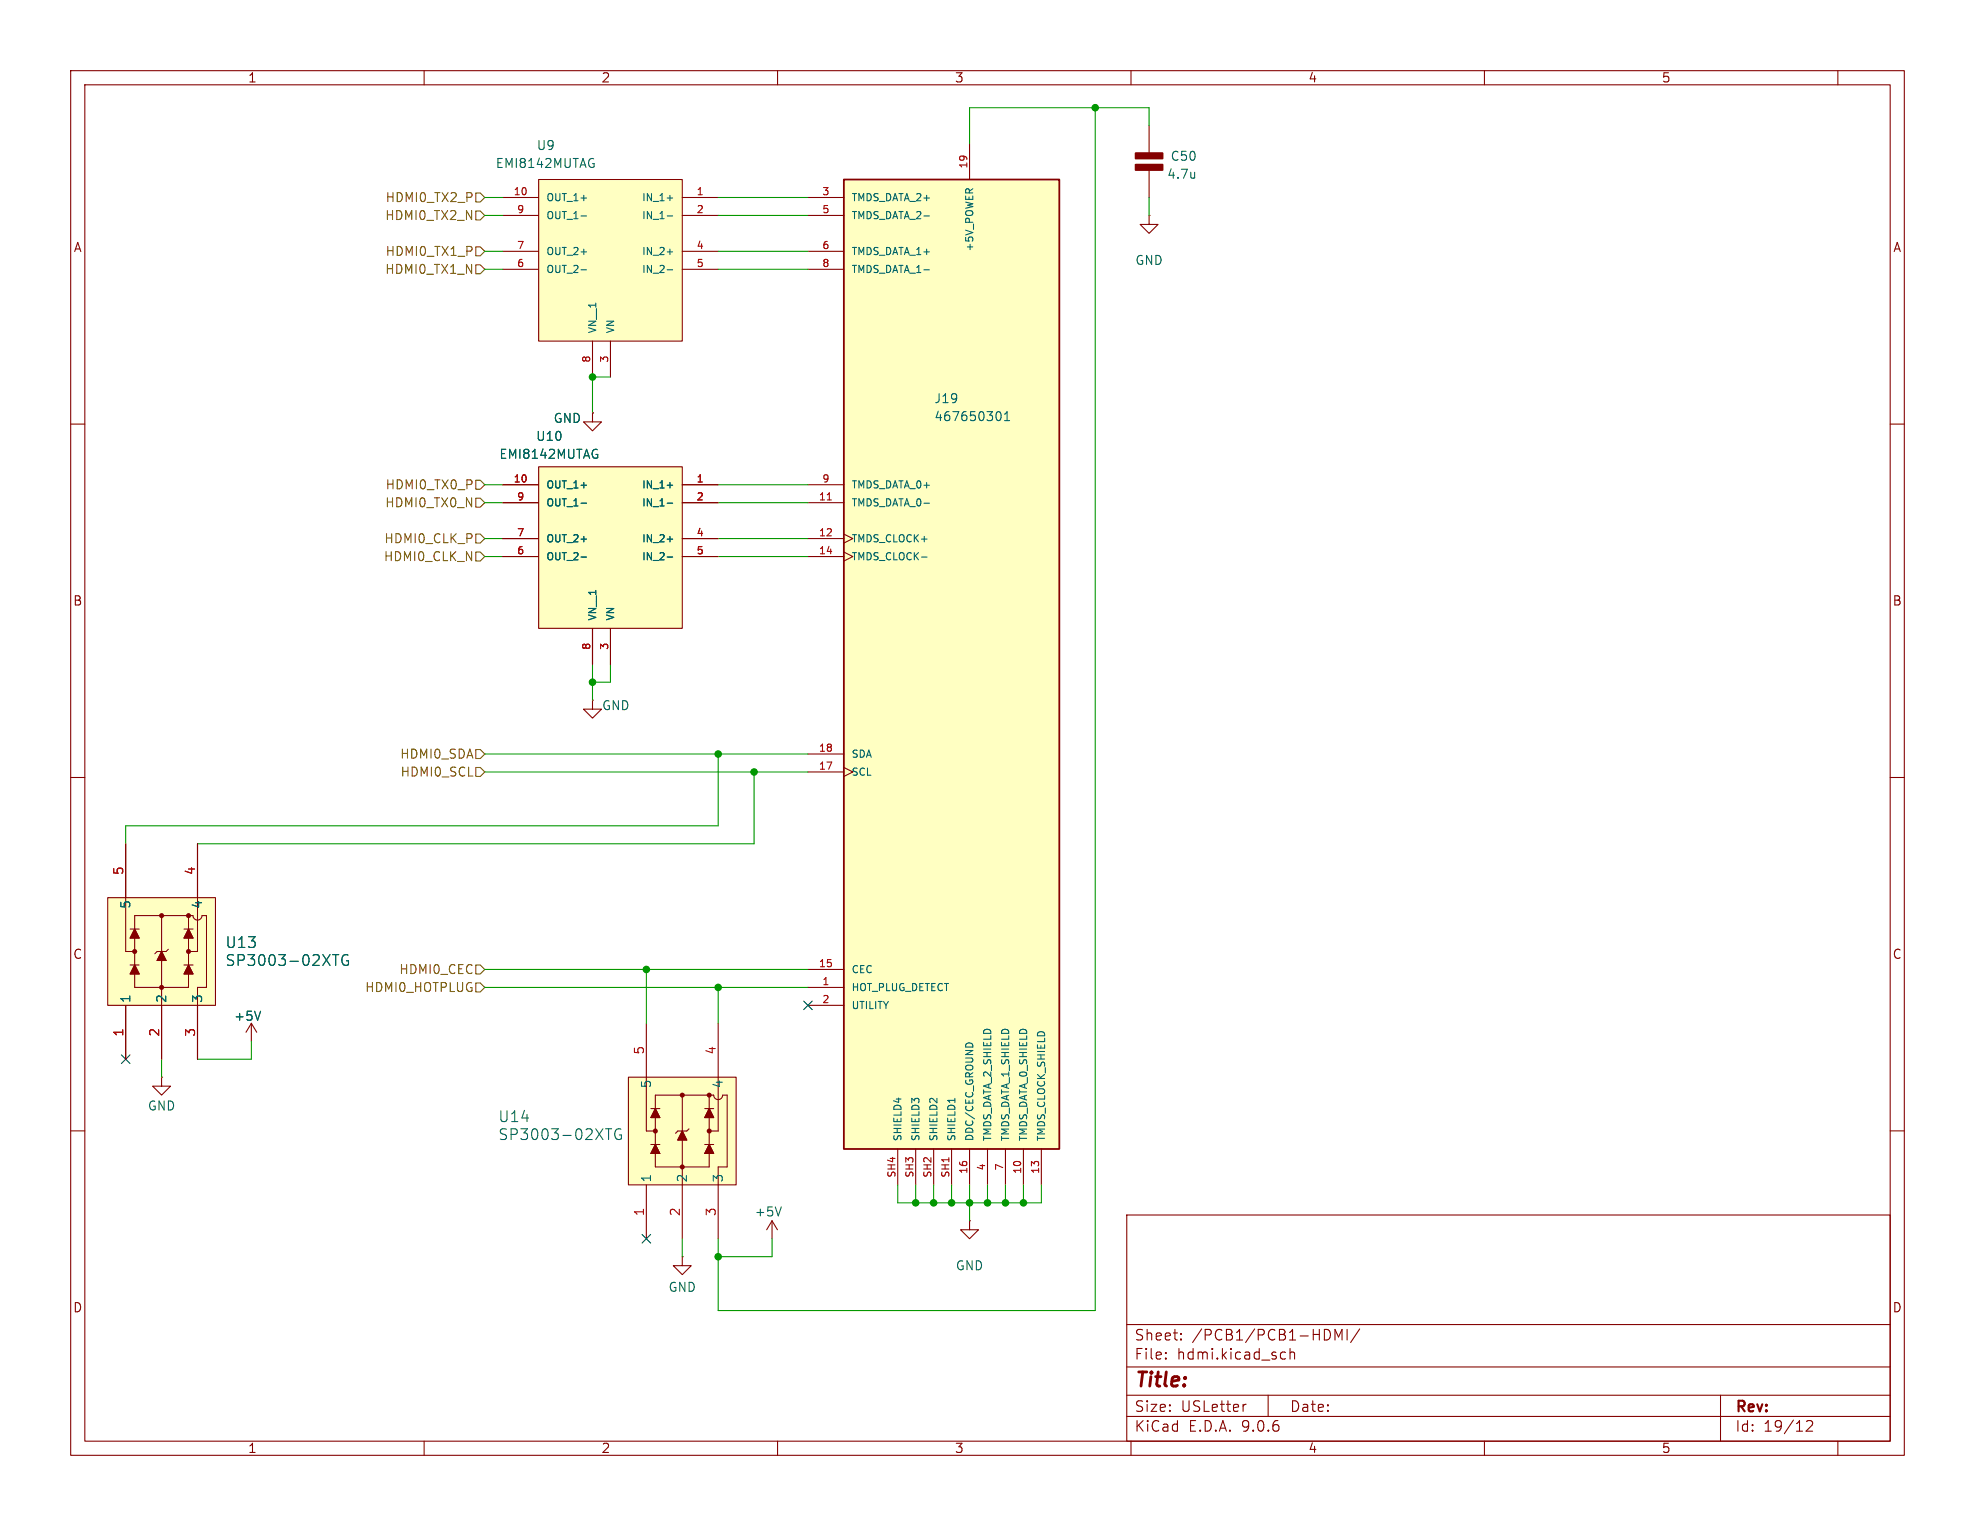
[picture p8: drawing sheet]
<svg xmlns="http://www.w3.org/2000/svg" width="279mm" height="216mm" viewBox="0 0 279 216" stroke-linecap="round" stroke-linejoin="round" font-family="sans-serif">
<g fill="none" stroke="#840000" stroke-width=".15">
<path d="M10 10h259.4v195.9h-259.4zM12 12h255.4v191.9h-255.4zM60 10v2M110 10v2M160 10v2M210 10v2M260 10v2M10 60h2M267.4 60h2M83.8 99.1v1.2h1.3l-1.3 1.3-1.3-1.3h1.3M83.8 99.1h.1M10 110h2"/>
<path d="M267.4 110h2M10 160h2M159.4 171.9h108v32h-108zM267.4 160h2M159.4 197.4h108M159.4 193.4h108M159.4 187.4h108M164.9 192.1l.1 .1-.1 .1M164.9 192.1v.1v.1M164.9 191.4v.1M164.9 192.1v.2M164.9 191.4h.1l-.1 .1"/>
<path d="M167.1 189.4v.1v.1M167.1 189.4l-.1 .1 .1 .1M167.1 188.7v.1M167.1 189.4v.2M167.1 188.7h-.1l.1 .1M176.3 198.7l-.3 .1M179.4 197.4v3M181.4 191.3l.5 .1M181.9 192.2l-.5 .1M182.5 191.4a.37 .37 0 0 1 .6 .1v.8M182.5 190.8v1.5M188.1 188.3a1.04 1.04 0 0 1 0 1.1"/>
<path d="M188.9 189.6v-1.5l.5 1.1 .5-1.1v1.5M190.6 188.1v1.5M192.4 188l-1.3 1.9M243.4 197.4v6.5M60 203.9v2M110 203.9v2M159.4 200.4h108M160 203.9v2M210 203.9v2M255.6 201.1l.2-.1 .5 .1a.41 .41 0 0 1 .1 .5l-.9 .9h.9M260 203.9v2"/>
</g>
<path d="M88.9 152.4h15.2v15.2h-15.2z" fill="#ffffc2"/>
<g fill="none" stroke="#840000" stroke-width=".15">
<path d="M22.9 152.4v1.3h1.2l-1.2 1.2-1.3-1.2h1.3M22.9 152.4h.1M35.6 144.8l.7 1.3M35.6 144.8l-.8 1.3M35.6 144.8v2.5M88.9 152.4h15.2v15.2h-15.2zM91.4 144.8v15.2h1.3M92.1 156.8h1.2M92.7 156.8l.6 1.3h-1.2zM96.5 154.9v20.4M97.5 159.7l-.3 .3h-1.3l-.3 .3M99.7 156.8h1.3"/>
<path d="M100.3 154.9v10.2h-7.6v-10.2h8.3a.64 .64 0 0 0 .6 .7 .64 .64 0 0 0 .6-.7h.7v10.2h-1.3v10.2M100.3 156.8l.7 1.3h-1.3zM101.6 144.8v15.2h-1.3M91.4 167.6v7.7M92.1 161.9h1.2M92.7 161.9l.6 1.3h-1.2zM96.5 160l.7 1.3h-1.3zM99.7 161.9h1.3M100.3 161.9l.7 1.3h-1.3z"/>
</g>
<g fill="none" stroke="#840000" stroke-width=".3">
<circle cx="96.5" cy="154.9" r=".2"/>
<circle cx="100.3" cy="154.9" r=".2"/>
<circle cx="92.7" cy="160" r=".2"/>
<circle cx="96.5" cy="165.1" r=".2"/>
<circle cx="100.3" cy="160" r=".2"/>
</g>
<g fill="#840000" stroke="#840000" stroke-width=".15">
<path d="M92.7 161.9l.6 1.3h-1.2z"/>
<path d="M100.3 161.9l.7 1.3h-1.3z"/>
<path d="M96.5 160l.7 1.3h-1.3z"/>
<path d="M92.7 156.8l.6 1.3h-1.2z"/>
<path d="M100.3 156.8l.7 1.3h-1.3z"/>
</g>
<path d="M36.9 143.1l-.5 1.2M85.7 159.7h.8M86.1 159.7v1.5M87.8 159.8a.63 .63 0 0 0-.7 .1 .63 .63 0 0 0-.1 .7 .57 .57 0 0 0 .3 .6 .57 .57 0 0 0 .6-.1v-.5h-.3" fill="none" stroke="#006464" stroke-width=".15"/>
<path d="M15.2 127h15.3v15.2h-15.3z" fill="#ffffc2"/>
<g fill="none" stroke="#840000" stroke-width=".15">
<path d="M17.8 119.4v15.2h1.2M27.9 119.4v15.2h-1.2M15.2 127h15.3v15.2h-15.3zM18.4 136.5h1.3M18.4 131.4h1.3M19 136.5l.7 1.3h-1.3zM19 131.4l.7 1.3h-1.3zM22.9 129.5v20.4M22.9 134.6l.6 1.3h-1.3zM23.8 134.3l-.3 .3h-1.3l-.3 .3M26 136.5h1.3M26 131.4h1.3"/>
<path d="M26.7 129.5v10.2h-7.7v-10.2h8.3a.64 .64 0 0 0 .6 .7 .64 .64 0 0 0 .7-.7h.6v10.2h-1.3v10.2M26.7 136.5l.6 1.3h-1.3zM26.7 131.4l.6 1.3h-1.3zM17.8 142.2v7.7"/>
</g>
<g fill="none" stroke="#840000" stroke-width=".3">
<circle cx="19" cy="134.6" r=".2"/>
<circle cx="22.9" cy="139.7" r=".2"/>
<circle cx="22.9" cy="129.5" r=".2"/>
<circle cx="26.7" cy="134.6" r=".2"/>
<circle cx="26.7" cy="129.5" r=".2"/>
</g>
<g fill="#840000" stroke="#840000" stroke-width=".15">
<path d="M19 136.5l.7 1.3h-1.3z"/>
<path d="M26.7 136.5l.6 1.3h-1.3z"/>
<path d="M22.9 134.6l.6 1.3h-1.3z"/>
<path d="M19 131.4l.7 1.3h-1.3z"/>
<path d="M26.7 131.4l.6 1.3h-1.3z"/>
</g>
<path d="M47.1 135.1h.8M47.5 135.1v1.5M49.2 135.1a.63 .63 0 0 0-.7 .1 .63 .63 0 0 0-.1 .7 .57 .57 0 0 0 .3 .6 .57 .57 0 0 0 .6-.1v-.5h-.3" fill="none" stroke="#006464" stroke-width=".15"/>
<path d="M76.2 25.4h20.3v22.9h-20.3z" fill="#ffffc2"/>
<g fill="none" stroke="#840000" stroke-width=".15">
<path d="M162.6 17.8v3.9M71.1 27.9h5.1M71.1 30.5h5.1M71.1 35.6h5.1M71.1 38.1h5.1M76.2 25.4h20.3v22.9h-20.3zM96.5 27.9h5.1M96.5 30.5h5.1M96.5 35.6h5.1M96.5 38.1h5.1M162.6 30.5v1.3h1.2l-1.2 1.2-1.3-1.2h1.3M162.6 30.5h.1"/>
<path d="M162.6 24.1v3.8M83.8 58.4v1.3h1.3l-1.3 1.3-1.3-1.3h1.3M83.8 58.4h.1M83.8 48.3v5M86.4 48.3v5"/>
</g>
<g fill="none" stroke="#006464" stroke-width=".15">
<path d="M82.2 30.6h.8M82.2 38.2h.8M83.8 23.1h.2v.5M91.1 29.9v1M92.2 29.9v1l-.6-1v1M92.4 31h.8M93.4 30.9h.6M93.4 30.2l.3-.3v1M94.4 30.6h.8M94.4 38.2h.8M94.4 28h.8M94.4 35.6h.8"/>
<path d="M169 24.4v.8M169 25.1l-.1 .1"/>
</g>
<g fill="#840000" stroke="#840000" stroke-width=".25">
<path d="M160.7 21.7h3.8v.7h-3.8z"/>
<path d="M160.7 23.3h3.8v.8h-3.8z"/>
</g>
<path d="M76.2 66h20.3v22.9h-20.3z" fill="#ffffc2"/>
<g fill="none" stroke="#840000" stroke-width=".15">
<path d="M71.1 68.6h5.1M71.1 71.1h5.1M71.1 76.2h5.1M71.1 78.7h5.1M76.2 66h20.3v22.9h-20.3zM96.5 68.6h5.1M96.5 71.1h5.1M96.5 76.2h5.1M96.5 78.7h5.1M83.8 88.9v5.1M86.4 88.9v5.1M109.2 172.7l.8 1.3"/>
<path d="M109.2 172.7l-.7 1.3M109.2 172.7v2.6M137.2 172.7v1.3h1.2l-1.2 1.3-1.3-1.3h1.3M137.2 172.7h.1"/>
</g>
<g fill="none" stroke="#006464" stroke-width=".15">
<path d="M82.2 71.2h.8M82.2 78.8h.8M84.3 64.3h.3l-.1 .5M91.1 70.6v1M92.2 70.6v1l-.6-1v1M92.4 71.7h.8M93.4 71.6h.6M93.4 70.9l.3-.3v1M94.4 71.2h.8M94.4 78.8h.8M94.4 68.7h.8M94.4 76.3h.8"/>
<path d="M110.5 170.8l-.4 1.2"/>
</g>
<path d="M119.4 25.4h30.5v137.2h-30.5z" fill="#ffffc2"/>
<path d="M119.4 25.4h30.5v137.2h-30.5z" fill="none" stroke="#840000" stroke-width=".25"/>
<g fill="none" stroke="#840000" stroke-width=".15">
<path d="M114.3 27.9h5.1M114.3 30.5h5.1M114.3 35.6h5.1M114.3 38.1h5.1M137.2 20.3v5.1M83.8 58.4h.1M71.1 68.6h5.1M71.1 71.1h5.1M71.1 76.2h5.1M71.1 78.7h5.1M96.5 68.6h5.1M96.5 71.1h5.1"/>
<path d="M96.5 76.2h5.1M96.5 78.7h5.1M114.3 68.6h5.1M114.3 71.1h5.1M114.3 76.2h5.1M114.3 78.7h5.1M119.4 75.6l1.2 .6-1.2 .6M119.4 78.1l1.2 .6-1.2 .7M83.8 88.9v5.1M86.4 88.9v5.1M17.8 119.4v7.6M27.9 119.4v7.6"/>
<path d="M114.3 106.7h5.1M114.3 109.2h5.1M119.4 108.6l1.2 .6-1.2 .7M114.3 137.2h5.1M114.3 139.7h5.1M17.8 142.2v7.7M22.9 142.2v7.7M27.9 142.2v7.7M114.3 142.2h5.1M96.5 177.8v1.3h1.3l-1.3 1.2-1.3-1.2h1.3M96.5 177.8h.1M127 162.6v5"/>
<path d="M129.5 162.6v5M132.1 162.6v5M134.6 162.6v5M137.2 162.6v5M139.7 162.6v5M142.2 162.6v5M144.8 162.6v5M147.3 162.6v5"/>
</g>
<g fill="none" stroke="#006464" stroke-width=".15">
<path d="M130.7 30.6h.8M130.7 38.2h.8M141.2 58.2a.69 .69 0 0 1 .3 1.2l-.3 .1M142.1 59.5h.7M142.1 58.6l.4-.4v1.3M82.2 71.2h.8M82.2 78.8h.8M84.3 64.3h.3l-.1 .5M91.1 70.6v1M92.2 70.6v1l-.6-1v1M92.4 71.7h.8M93.4 71.6h.6"/>
<path d="M93.4 70.9l.3-.3v1M94.4 71.2h.8M94.4 78.8h.8M94.4 68.7h.8M94.4 76.3h.8M130.4 78.8h.7M130.7 71.2h.8M47.1 135.1h.8M47.5 135.1v1.5M49.2 135.1a.63 .63 0 0 0-.7 .1 .63 .63 0 0 0-.1 .7 .57 .57 0 0 0 .3 .6 .57 .57 0 0 0 .6-.1v-.5h-.3M36.9 143.1l-.5 1.2M135.1 155.4v.6"/>
<path d="M136.8 147.6h.6"/>
</g>
<path d="M117 70.7h.6" fill="none" stroke="#a90000" stroke-width=".15"/>
<path d="M67.3 34.9h.6l.7 .7-.7 .6h-.6zM67.3 29.8h.6l.7 .7-.7 .6h-.6zM67.3 27.3h.6l.7 .6-.7 .7h-.6zM67.3 37.5h.6l.7 .6-.7 .6h-.6zM67.3 67.9h.6l.7 .7-.7 .6h-.6zM67.3 70.5h.6l.7 .6-.7 .7h-.6zM67.3 75.6h.6l.7 .6-.7 .6h-.6zM67.3 78.1h.6l.7 .6-.7 .7h-.6zM67.3 106h.6l.7 .7-.7 .6h-.6zM67.3 108.6h.6l.7 .6-.7 .7h-.6zM67.3 136.5h.6l.7 .7-.7 .6h-.6zM67.3 139.1h.6l.7 .6-.7 .6h-.6z" fill="none" stroke="#725600" stroke-width=".15"/>
<g fill="none" stroke="#009600" stroke-width=".15">
<path d="M154.9 15.2v170.2h-53.3v-10.1M162.6 17.8v-2.6h-25.4v5.1M68.6 35.6h2.5M68.6 27.9h2.5M68.6 38.1h2.5M68.6 30.5h2.5M101.6 35.6h12.7M101.6 27.9h12.7M101.6 38.1h12.7M101.6 30.5h12.7M162.6 27.9v2.6M86.4 53.3h-2.6v5.1"/>
<path d="M68.6 76.2h2.5M68.6 71.1h2.5M68.6 68.6h2.5M68.6 78.7h2.5M101.6 76.2h12.7M101.6 71.1h12.7M101.6 68.6h12.7M101.6 78.7h12.7M83.8 94v5.1M86.4 94v2.5h-2.6M68.6 106.7h45.7M68.6 109.2h45.7"/>
<path d="M101.6 106.7v10.1h-83.8v2.6M106.7 109.2v10.2h-78.8M68.6 137.2h45.7M68.6 139.7h45.7M91.4 137.2v7.6M101.6 139.7v5.1M22.9 149.9v2.5M35.6 147.3v2.6h-7.7M96.5 175.3v2.5M109.2 175.3v2.5h-7.6M127 167.6v2.6h20.3v-2.6M129.5 167.6v2.6"/>
<path d="M132.1 167.6v2.6M134.6 167.6v2.6M137.2 167.6v5.1M139.7 167.6v2.6M142.2 167.6v2.6M144.8 167.6v2.6"/>
</g>
<path d="M17.2 149.3l1.2 1.2M18.4 149.3l-1.2 1.2M113.7 141.6l1.2 1.2M114.9 141.6l-1.2 1.2M90.8 174.7l1.2 1.2M92 174.7l-1.2 1.2" fill="none" stroke="#000084" stroke-width=".15"/>
<g fill="#009600" stroke="#009600" stroke-width=".15">
<circle cx="144.8" cy="170.2" r=".46"/>
<circle cx="101.6" cy="177.8" r=".46"/>
<circle cx="134.6" cy="170.2" r=".46"/>
<circle cx="132.1" cy="170.2" r=".46"/>
<circle cx="129.5" cy="170.2" r=".46"/>
<circle cx="139.7" cy="170.2" r=".46"/>
<circle cx="142.2" cy="170.2" r=".46"/>
<circle cx="101.6" cy="139.7" r=".46"/>
<circle cx="137.2" cy="170.2" r=".46"/>
<circle cx="106.7" cy="109.2" r=".46"/>
<circle cx="91.4" cy="137.2" r=".46"/>
<circle cx="101.6" cy="106.7" r=".46"/>
<circle cx="83.8" cy="96.5" r=".46"/>
<circle cx="83.8" cy="53.3" r=".46"/>
<circle cx="154.9" cy="15.2" r=".46"/>
</g>
<text font-size="2.8" fill="#840000" x="160.4" y="196.8">Title:</text>
<g font-size="2.1" fill="#006464">
<text x="31.8" y="134.3">U13</text>
<text x="31.8" y="136.9">SP3003-02XTG</text>
<text x="70.4" y="159">U14</text>
<text x="70.4" y="161.5">SP3003-02XTG</text>
</g>
<g font-size="2.1" fill="#840000">
<text x="160.4" y="189.9">Sheet:</text>
<text x="168.6" y="189.9">/PCB1/PCB1-HDMI/</text>
<text x="160.4" y="192.6">File:</text>
<text x="166.5" y="192.6">hdmi.kicad_sch</text>
<text x="160.4" y="202.8">KiCad</text>
<text x="160.4" y="200">Size:</text>
<text x="167.1" y="200">USLetter</text>
<text x="168.1" y="202.8">E.D.A.</text>
<text x="175.7" y="202.8">9.0.6</text>
<text x="182.4" y="200">Date:</text>
<text x="245.4" y="200.2">Rev:</text>
<text x="245.4" y="202.8">Id:</text>
<text x="249.5" y="202.8">19/12</text>
</g>
<g font-size="1.8" fill="#840000">
<text x="35" y="11.9">1</text>
<text x="85" y="11.9">2</text>
<text x="135" y="11.9">3</text>
<text x="185" y="11.9">4</text>
<text x="235" y="11.9">5</text>
<text x="10.3" y="35.9">A</text>
<text x="267.7" y="35.9">A</text>
<text x="10.3" y="85.9">B</text>
<text x="267.7" y="85.9">B</text>
<text x="10.3" y="135.9">C</text>
<text x="267.7" y="135.9">C</text>
<text x="10.3" y="185.9">D</text>
<text x="267.7" y="185.9">D</text>
<text x="35" y="205.8">1</text>
<text x="85" y="205.8">2</text>
<text x="135" y="205.8">3</text>
<text x="185" y="205.8">4</text>
<text x="235" y="205.8">5</text>
</g>
<g font-size="1.8" fill="#006464">
<text x="70" y="24">EMI8142MUTAG</text>
<text x="75.8" y="21.4">U9</text>
<text x="165.5" y="23">C50</text>
<text x="165" y="25.5">4.7u</text>
<text x="160.5" y="37.7">GND</text>
<text x="132.1" y="59.8">467650301</text>
<text x="132.1" y="57.3">J19</text>
<text x="70.5" y="65.1">EMI8142MUTAG</text>
<text x="75.7" y="62.6">U10</text>
<text x="78.2" y="60">GND</text>
<text x="85.1" y="100.7">GND</text>
<text x="18.6" y="128.7" transform="rotate(-90 18.6 128.7)">5</text>
<text x="28.8" y="128.7" transform="rotate(-90 28.8 128.7)">4</text>
<text x="18.6" y="142" transform="rotate(-90 18.6 142)">1</text>
<text x="23.7" y="142" transform="rotate(-90 23.7 142)">2</text>
<text x="28.8" y="142" transform="rotate(-90 28.8 142)">3</text>
<text x="33" y="144.6">+5V</text>
<text x="92.3" y="154.1" transform="rotate(-90 92.3 154.1)">5</text>
<text x="102.5" y="154.1" transform="rotate(-90 102.5 154.1)">4</text>
<text x="20.8" y="157.3">GND</text>
<text x="92.3" y="167.4" transform="rotate(-90 92.3 167.4)">1</text>
<text x="97.4" y="167.4" transform="rotate(-90 97.4 167.4)">2</text>
<text x="102.5" y="167.4" transform="rotate(-90 102.5 167.4)">3</text>
<text x="106.7" y="172.3">+5V</text>
<text x="135.1" y="179.9">GND</text>
<text x="94.5" y="183">GND</text>
</g>
<g font-size="1.8" fill="#725600">
<text x="54.5" y="28.8">HDMI0_TX2_P</text>
<text x="54.4" y="31.3">HDMI0_TX2_N</text>
<text x="54.4" y="39">HDMI0_TX1_N</text>
<text x="54.5" y="36.4">HDMI0_TX1_P</text>
<text x="54.4" y="72">HDMI0_TX0_N</text>
<text x="54.5" y="69.4">HDMI0_TX0_P</text>
<text x="54.3" y="77.1">HDMI0_CLK_P</text>
<text x="54.2" y="79.6">HDMI0_CLK_N</text>
<text x="56.5" y="107.5">HDMI0_SDA</text>
<text x="56.6" y="110.1">HDMI0_SCL</text>
<text x="51.6" y="140.6">HDMI0_HOTPLUG</text>
<text x="56.4" y="138">HDMI0_CEC</text>
</g>
<g font-size="1.8" fill="#a90000">
<text x="17.5" y="123.9" transform="rotate(-90 17.5 123.9)">5</text>
<text x="27.7" y="123.9" transform="rotate(-90 27.7 123.9)">4</text>
<text x="17.5" y="146.8" transform="rotate(-90 17.5 146.8)">1</text>
<text x="22.6" y="146.8" transform="rotate(-90 22.6 146.8)">2</text>
<text x="27.7" y="146.8" transform="rotate(-90 27.7 146.8)">3</text>
<text x="91.2" y="149.3" transform="rotate(-90 91.2 149.3)">5</text>
<text x="101.3" y="149.3" transform="rotate(-90 101.3 149.3)">4</text>
<text x="91.2" y="172.2" transform="rotate(-90 91.2 172.2)">1</text>
<text x="96.3" y="172.2" transform="rotate(-90 96.3 172.2)">2</text>
<text x="101.3" y="172.2" transform="rotate(-90 101.3 172.2)">3</text>
</g>
<g font-size="1.4" fill="#a90000">
<text x="136.9" y="24" transform="rotate(-90 136.9 24)">19</text>
<text x="72.6" y="27.7">10</text>
<text x="98.4" y="27.7">1</text>
<text x="116.2" y="27.7">3</text>
<text x="73" y="30.2">9</text>
<text x="73" y="35.3">7</text>
<text x="98.4" y="30.2">2</text>
<text x="98.4" y="35.3">4</text>
<text x="116.2" y="30.2">5</text>
<text x="116.2" y="35.3">6</text>
<text x="73" y="37.8">6</text>
<text x="98.4" y="37.8">5</text>
<text x="116.2" y="37.8">8</text>
<text x="83.6" y="51.4" transform="rotate(-90 83.6 51.4)">8</text>
<text x="86.1" y="51.4" transform="rotate(-90 86.1 51.4)">3</text>
<text x="72.6" y="68.3">10</text>
<text x="73" y="70.9">9</text>
<text x="98.4" y="68.3">1</text>
<text x="98.4" y="70.9">2</text>
<text x="115.7" y="70.9">11</text>
<text x="116.2" y="68.3">9</text>
<text x="73" y="75.9">7</text>
<text x="98.4" y="75.9">4</text>
<text x="115.7" y="75.9">12</text>
<text x="73" y="78.5">6</text>
<text x="98.4" y="78.5">5</text>
<text x="115.7" y="78.5">14</text>
<text x="83.6" y="92.1" transform="rotate(-90 83.6 92.1)">8</text>
<text x="86.1" y="92.1" transform="rotate(-90 86.1 92.1)">3</text>
<text x="115.7" y="106.4">18</text>
<text x="115.7" y="109">17</text>
<text x="115.7" y="136.9">15</text>
<text x="116.2" y="139.4">1</text>
<text x="116.2" y="142">2</text>
<text x="126.7" y="166.7" transform="rotate(-90 126.7 166.7)">SH4</text>
<text x="129.3" y="166.7" transform="rotate(-90 129.3 166.7)">SH3</text>
<text x="131.8" y="166.7" transform="rotate(-90 131.8 166.7)">SH2</text>
<text x="134.4" y="166.7" transform="rotate(-90 134.4 166.7)">SH1</text>
<text x="136.9" y="166.2" transform="rotate(-90 136.9 166.2)">16</text>
<text x="139.4" y="165.7" transform="rotate(-90 139.4 165.7)">4</text>
<text x="142" y="165.7" transform="rotate(-90 142 165.7)">7</text>
<text x="144.5" y="166.2" transform="rotate(-90 144.5 166.2)">10</text>
<text x="147.1" y="166.2" transform="rotate(-90 147.1 166.2)">13</text>
</g>
<g font-size="1.4" fill="#006464">
<text x="77.2" y="28.7">OUT_1+</text>
<text x="90.7" y="28.7">IN_1+</text>
<text x="120.4" y="28.7">TMDS_DATA_2+</text>
<text x="77.2" y="31.2">OUT_1-</text>
<text x="120.4" y="31.2">TMDS_DATA_2-</text>
<text x="137.9" y="35.7" transform="rotate(-90 137.9 35.7)">+5V_POWER</text>
<text x="77.2" y="36.3">OUT_2+</text>
<text x="77.2" y="38.8">OUT_2-</text>
<text x="90.7" y="36.3">IN_2+</text>
<text x="90.7" y="38.8">IN_2-</text>
<text x="120.4" y="36.3">TMDS_DATA_1+</text>
<text x="120.4" y="38.8">TMDS_DATA_1-</text>
<text x="84.6" y="47.2" transform="rotate(-90 84.6 47.2)">VN__1</text>
<text x="87.1" y="47.2" transform="rotate(-90 87.1 47.2)">VN</text>
<text x="77.2" y="69.3">OUT_1+</text>
<text x="77.2" y="71.9">OUT_1-</text>
<text x="90.7" y="69.3">IN_1+</text>
<text x="120.4" y="69.3">TMDS_DATA_0+</text>
<text x="120.4" y="71.9">TMDS_DATA_0-</text>
<text x="77.2" y="76.9">OUT_2+</text>
<text x="90.7" y="76.9">IN_2+</text>
<text x="120.4" y="76.9">TMDS_CLOCK+</text>
<text x="77.2" y="79.5">OUT_2-</text>
<text x="90.7" y="79.5">IN_2-</text>
<text x="120.4" y="79.5">TMDS_CLOCK-</text>
<text x="84.6" y="87.9" transform="rotate(-90 84.6 87.9)">VN__1</text>
<text x="87.1" y="87.9" transform="rotate(-90 87.1 87.9)">VN</text>
<text x="120.4" y="107.4">SDA</text>
<text x="120.4" y="110">SCL</text>
<text x="120.4" y="137.9">CEC</text>
<text x="120.4" y="140.4">HOT_PLUG_DETECT</text>
<text x="120.4" y="143">UTILITY</text>
<text x="127.7" y="161.5" transform="rotate(-90 127.7 161.5)">SHIELD4</text>
<text x="130.3" y="161.5" transform="rotate(-90 130.3 161.5)">SHIELD3</text>
<text x="132.8" y="161.5" transform="rotate(-90 132.8 161.5)">SHIELD2</text>
<text x="135.4" y="161.5" transform="rotate(-90 135.4 161.5)">SHIELD1</text>
<text x="137.9" y="161.5" transform="rotate(-90 137.9 161.5)">DDC/CEC_GROUND</text>
<text x="140.4" y="161.5" transform="rotate(-90 140.4 161.5)">TMDS_DATA_2_SHIELD</text>
<text x="143" y="161.5" transform="rotate(-90 143 161.5)">TMDS_DATA_1_SHIELD</text>
<text x="145.5" y="161.5" transform="rotate(-90 145.5 161.5)">TMDS_DATA_0_SHIELD</text>
<text x="148.1" y="161.5" transform="rotate(-90 148.1 161.5)">TMDS_CLOCK_SHIELD</text>
</g>
</svg>
